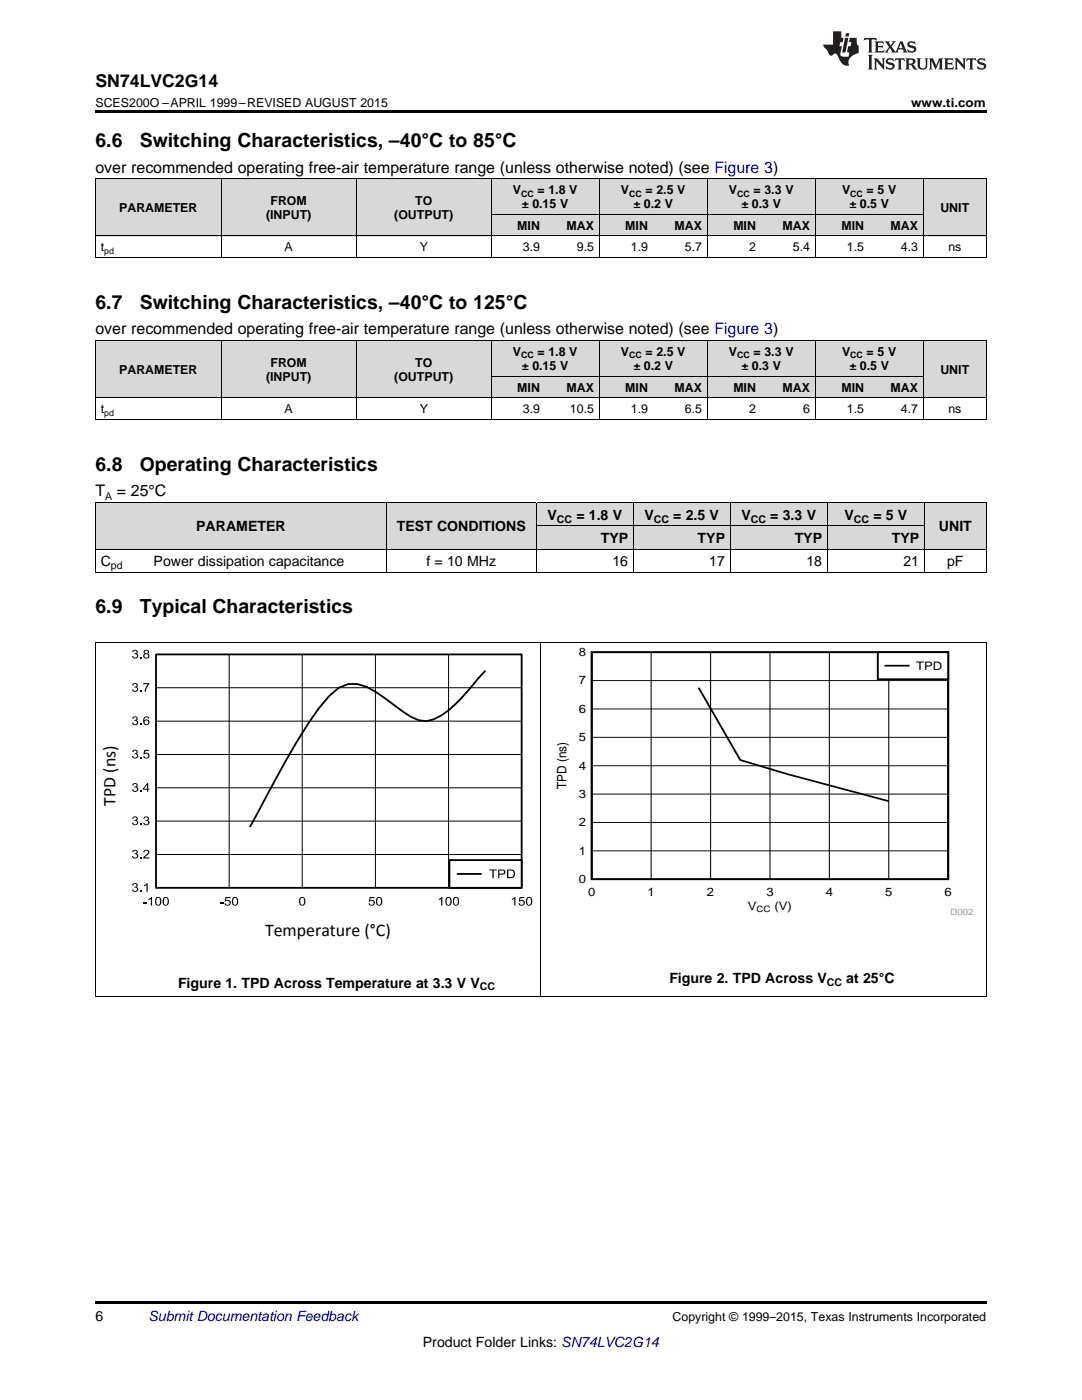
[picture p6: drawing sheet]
<svg xmlns="http://www.w3.org/2000/svg" width="216mm" height="279mm" viewBox="0 0 216 279" stroke-linecap="round" stroke-linejoin="round" font-family="sans-serif">
<g fill="#d8d8d8">
<path d="M19 100.3h10.6v9.3h-10.6z"/>
<path d="M29.6 100.3h47.5v9.3h-47.5z"/>
<path d="M77.1 100.3h30v9.3h-30z"/>
<path d="M107.1 105h19.3v4.6h-19.3z"/>
<path d="M126.4 105h19.4v4.6h-19.4z"/>
<path d="M145.8 105h19.3v4.6h-19.3z"/>
<path d="M165.1 105h19.4v4.6h-19.4z"/>
<path d="M184.5 100.3h12.3v9.3h-12.3z"/>
<path d="M107.1 100.3h19.3v4.7h-19.3z"/>
<path d="M126.4 100.3h19.4v4.7h-19.4z"/>
<path d="M145.8 100.3h19.3v4.7h-19.3z"/>
<path d="M165.1 100.3h19.4v4.7h-19.4z"/>
<path d="M19 68h25.2v11.4h-25.2z"/>
<path d="M44.2 68h26.9v11.4h-26.9z"/>
<path d="M71.1 68h26.9v11.4h-26.9z"/>
<path d="M98 75.1h10.8v4.3h-10.8z"/>
<path d="M108.8 75.1h10.8v4.3h-10.8z"/>
<path d="M119.6 75.1h10.8v4.3h-10.8z"/>
<path d="M130.4 75.1h10.7v4.3h-10.7z"/>
<path d="M141.1 75.1h10.8v4.3h-10.8z"/>
<path d="M151.9 75.1h10.8v4.3h-10.8z"/>
<path d="M162.7 75.1h10.8v4.3h-10.8z"/>
<path d="M173.5 75.1h10.8v4.3h-10.8z"/>
<path d="M184.3 68h12.5v11.4h-12.5z"/>
<path d="M98 68h10.8v7.1h-10.8z"/>
<path d="M108.8 68h10.8v7.1h-10.8z"/>
<path d="M119.6 68h10.8v7.1h-10.8z"/>
<path d="M130.4 68h10.7v7.1h-10.7z"/>
<path d="M141.1 68h10.8v7.1h-10.8z"/>
<path d="M151.9 68h10.8v7.1h-10.8z"/>
<path d="M162.7 68h10.8v7.1h-10.8z"/>
<path d="M173.5 68h10.8v7.1h-10.8z"/>
<path d="M19 35.7h25.2v11.4h-25.2z"/>
<path d="M44.2 35.7h26.9v11.4h-26.9z"/>
<path d="M71.1 35.7h26.9v11.4h-26.9z"/>
<path d="M98 42.8h10.8v4.3h-10.8z"/>
<path d="M108.8 42.8h10.8v4.3h-10.8z"/>
<path d="M119.6 42.8h10.8v4.3h-10.8z"/>
<path d="M130.4 42.8h10.7v4.3h-10.7z"/>
<path d="M141.1 42.8h10.8v4.3h-10.8z"/>
<path d="M151.9 42.8h10.8v4.3h-10.8z"/>
<path d="M162.7 42.8h10.8v4.3h-10.8z"/>
<path d="M173.5 42.8h10.8v4.3h-10.8z"/>
<path d="M184.3 35.7h12.5v11.4h-12.5z"/>
<path d="M98 35.7h10.8v7.1h-10.8z"/>
<path d="M108.8 35.7h10.8v7.1h-10.8z"/>
<path d="M119.6 35.7h10.8v7.1h-10.8z"/>
<path d="M130.4 35.7h10.7v7.1h-10.7z"/>
<path d="M141.1 35.7h10.8v7.1h-10.8z"/>
<path d="M151.9 35.7h10.8v7.1h-10.8z"/>
<path d="M162.7 35.7h10.8v7.1h-10.8z"/>
<path d="M173.5 35.7h10.8v7.1h-10.8z"/>
</g>
<path d="M19 198.8l.2 .1zM196.7 198.8l.1 .1zM19 259.7h177.8v.5h-177.8z" fill="#000"/>
<path d="M19.1 128.3v70.6M107.9 128.3v70.6M196.8 128.3v70.6M19 198.8h177.8" fill="none" stroke="#000" stroke-width=".2"/>
<path d="M96.8 133.9l-2.5 2.8a23.2 23.2 0 0 1-7.7 6.8l-1.5 .4-1.5-.1-1.6-.7-1.7-1.1a50.8 50.8 0 0 0-7.1-4.9 5.9 5.9 0 0 0-7.5 1.8 72.5 72.5 0 0 0-8.7 12.9l-8.4 15.4-4.3 5.3" fill="none" stroke="#000" stroke-width=".36"/>
<path d="M36.6 165.1h16v9.6h-16z" fill-rule="evenodd" fill="#fff"/>
<path d="M31.1 130.6h73v46.6h-73z" fill="none" stroke="#000" stroke-width=".36"/>
<g fill="#000">
<path d="M26.6 136.4a.51 .51 0 0 1 .7-.1 .51 .51 0 0 1 0 .7l-.1 .1a.58 .58 0 0 1 0 1 .58 .58 0 0 1-.9-.5h.3a.38 .38 0 0 0 .4 .4 .38 .38 0 0 0 .3-.5 .38 .38 0 0 0-.5-.3v-.2a.33 .33 0 0 0 .4-.3 .33 .33 0 0 0-.3-.3 .33 .33 0 0 0-.3 .4h-.2z" fill-rule="evenodd"/>
<path d="M26.6 129.8a.5 .5 0 0 1 .7-.1 .5 .5 0 0 1 0 .7l-.1 .1a.58 .58 0 0 1 0 1 .58 .58 0 0 1-.9-.6h.3a.38 .38 0 0 0 .4 .4 .38 .38 0 0 0 .3-.5 .38 .38 0 0 0-.5-.2v-.2a.33 .33 0 0 0 .4-.3 .33 .33 0 0 0-.3-.4 .33 .33 0 0 0-.3 .5l-.2-.1z" fill-rule="evenodd"/>
<path d="M28 137.8h.2v.2h-.2z" fill-rule="evenodd"/>
<path d="M28 131.2h.2v.2h-.2z" fill-rule="evenodd"/>
<path d="M28.6 136.3h1.2l-.5 1.1-.2 .6h-.2v-.4l.6-1.1h-.9z" fill-rule="evenodd"/>
<path d="M28.8 129.8a.5 .5 0 0 1 .7-.1 .5 .5 0 0 1 .1 .7l-.1 .1a.55 .55 0 0 1 .2 .8 .55 .55 0 0 1-.8 .1l-.3-.5 .3-.4-.2-.3zM28.9 130.1a.3 .3 0 0 0 .6 0 .3 .3 0 0 0-.6 0zM28.8 130.9a.4 .4 0 0 0 .8 0 .4 .4 0 0 0-.8 0z" fill-rule="evenodd"/>
<path d="M26.6 156.4a.5 .5 0 0 1 .7-.1 .5 .5 0 0 1 0 .7l-.1 .1a.58 .58 0 0 1 0 1 .58 .58 0 0 1-.9-.5l.3-.1a.38 .38 0 0 0 .4 .4 .38 .38 0 0 0 .3-.4 .38 .38 0 0 0-.5-.3v-.2a.33 .33 0 0 0 .4-.3 .33 .33 0 0 0-.3-.3 .33 .33 0 0 0-.3 .4l-.2-.1z" fill-rule="evenodd"/>
<path d="M26.6 149.7a.5 .5 0 0 1 .7 0 .5 .5 0 0 1 0 .7h-.1a.54 .54 0 0 1 .3 .8 .54 .54 0 0 1-.8 .2l-.4-.5h.3a.38 .38 0 0 0 .4 .4 .38 .38 0 0 0 .3-.5 .38 .38 0 0 0-.5-.3v-.1a.33 .33 0 0 0 .4-.3 .33 .33 0 0 0-.3-.4 .33 .33 0 0 0-.3 .4h-.2z" fill-rule="evenodd"/>
<path d="M26.6 143.1a.49 .49 0 0 1 .7-.1 .49 .49 0 0 1-.1 .8 .54 .54 0 0 1 .3 .7 .54 .54 0 0 1-.8 .2l-.4-.5h.3a.38 .38 0 0 0 .4 .4 .38 .38 0 0 0 .3-.5 .38 .38 0 0 0-.5-.2v-.2a.33 .33 0 0 0 .5-.3 .33 .33 0 0 0-.4-.3 .33 .33 0 0 0-.3 .4l-.2-.1z" fill-rule="evenodd"/>
<path d="M28 157.8h.2v.2h-.2z" fill-rule="evenodd"/>
<path d="M28 151.1h.2v.3h-.2z" fill-rule="evenodd"/>
<path d="M28 144.5h.2v.2h-.2z" fill-rule="evenodd"/>
<path d="M28.8 149.7h1v.1h-.8l-.1 .5a.63 .63 0 0 1 .9 .3 .63 .63 0 0 1-.3 .8 .63 .63 0 0 1-.9-.3v-.2h.2a.4 .4 0 0 0 .6 .2 .4 .4 0 0 0 .1-.6 .4 .4 0 0 0-.7 .1l-.2-.1z" fill-rule="evenodd"/>
<path d="M29.4 156.3h.2v1.1h.2v.2h-.2v.4h-.3v-.4h-.8v-.2zM29.3 156.6l-.6 .8h.6z" fill-rule="evenodd"/>
<path d="M28.8 143.2l.3-.2h.4l.3 .4h-.2a.44 .44 0 0 0-.6-.2 .44 .44 0 0 0-.2 .6 .59 .59 0 0 1 .9 0 .59 .59 0 0 1-.1 .9 .59 .59 0 0 1-.8-.2l-.2-.6zM28.8 144.2a.4 .4 0 0 0 .8 0 .4 .4 0 0 0-.8 0z" fill-rule="evenodd"/>
<path d="M26.6 176.4a.5 .5 0 0 1 .7-.1 .5 .5 0 0 1 0 .7h-.1a.54 .54 0 0 1 .3 .8 .54 .54 0 0 1-.8 .2l-.4-.5h.3a.38 .38 0 0 0 .4 .4 .38 .38 0 0 0 .3-.5 .38 .38 0 0 0-.5-.2v-.2a.33 .33 0 0 0 .4-.3 .33 .33 0 0 0-.3-.4 .33 .33 0 0 0-.3 .4h-.2z" fill-rule="evenodd"/>
<path d="M26.6 169.7a.5 .5 0 0 1 .7-.1 .5 .5 0 0 1 0 .7l-.1 .1a.54 .54 0 0 1 .3 .8 .54 .54 0 0 1-.8 .1l-.4-.4 .3-.1a.38 .38 0 0 0 .4 .4 .38 .38 0 0 0 .3-.4 .38 .38 0 0 0-.5-.3v-.2a.33 .33 0 0 0 .4-.3 .33 .33 0 0 0-.3-.3 .33 .33 0 0 0-.3 .4l-.2-.1z" fill-rule="evenodd"/>
<path d="M26.6 163.1a.49 .49 0 0 1 .7-.1 .49 .49 0 0 1-.1 .7 .56 .56 0 0 1 .2 .9 .56 .56 0 0 1-.9 0l-.2-.4h.3a.38 .38 0 0 0 .4 .4 .38 .38 0 0 0 .3-.5 .38 .38 0 0 0-.5-.3v-.1a.33 .33 0 0 0 .4-.3 .33 .33 0 0 0-.3-.4 .33 .33 0 0 0-.3 .4h-.2z" fill-rule="evenodd"/>
<path d="M28 177.7h.2v.3h-.2z" fill-rule="evenodd"/>
<path d="M28 171.1h.2v.2h-.2z" fill-rule="evenodd"/>
<path d="M28 164.4h.2v.3h-.2z" fill-rule="evenodd"/>
<path d="M28.8 163.1a.49 .49 0 0 1 .7-.1 .49 .49 0 0 1 0 .7 .56 .56 0 0 1 .1 .9 .56 .56 0 0 1-.8 0l-.2-.4h.2a.38 .38 0 0 0 .4 .4 .38 .38 0 0 0 .3-.5 .38 .38 0 0 0-.5-.3l.1-.1a.32 .32 0 0 0 .4-.3 .32 .32 0 0 0-.4-.4 .32 .32 0 0 0-.3 .4h-.2z" fill-rule="evenodd"/>
<path d="M28.8 176.7l.7-.5v1.8h-.3v-1.4l-.4 .3z" fill-rule="evenodd"/>
<path d="M28.8 169.7a.59 .59 0 0 1 .9 .1 .59 .59 0 0 1-.3 .9l-.5 .4h.9v.2h-1.3l.2-.4a1.28 1.28 0 0 0 .8-.9l-.5-.2-.2 .3h-.2z" fill-rule="evenodd"/>
<path d="M31.2 179.1a.78 .78 0 0 1 .9 .2 .78 .78 0 0 1 .1 .9 .64 .64 0 0 1-.8 .5 .64 .64 0 0 1-.5-.8zM31.3 179.3a.91 .91 0 0 0 .3 1.3 .84 .84 0 0 0 0-1.4z" fill-rule="evenodd"/>
<path d="M32.7 179.1a.78 .78 0 0 1 .9 .2 .78 .78 0 0 1 .1 .9 .64 .64 0 0 1-.8 .5 .64 .64 0 0 1-.5-.8zM32.8 179.3a.91 .91 0 0 0 .3 1.3 .84 .84 0 0 0 0-1.4z" fill-rule="evenodd"/>
<path d="M46.5 179.1a.78 .78 0 0 1 .9 .2 .78 .78 0 0 1 .1 .9 .64 .64 0 0 1-.8 .5 .64 .64 0 0 1-.4-.8zM46.6 179.3a.91 .91 0 0 0 .3 1.3 .83 .83 0 0 0 0-1.4z" fill-rule="evenodd"/>
<path d="M60 179.1a.77 .77 0 0 1 .9 .2 .77 .77 0 0 1 0 .9 .63 .63 0 0 1-.8 .5 .63 .63 0 0 1-.4-.8v-.5zM60 179.3a.89 .89 0 0 0 .3 1.3 .84 .84 0 0 0 0-1.4z" fill-rule="evenodd"/>
<path d="M75.3 179.1a.78 .78 0 0 1 .9 .2 .78 .78 0 0 1 0 .9 .64 .64 0 0 1-.8 .5 .64 .64 0 0 1-.4-.8zM75.4 179.3a.91 .91 0 0 0 .3 1.3 .85 .85 0 0 0-.1-1.4z" fill-rule="evenodd"/>
<path d="M89.1 179.1a.77 .77 0 0 1 .9 .2 .77 .77 0 0 1 .1 .9 .64 .64 0 0 1-.8 .5 .64 .64 0 0 1-.4-.8v-.5zM89.2 179.3a.9 .9 0 0 0 .3 1.3 .84 .84 0 0 0 0-1.4z" fill-rule="evenodd"/>
<path d="M90.6 179.1a.71 .71 0 0 1 .9 .1 .71 .71 0 0 1 .1 .9 .64 .64 0 0 1-.7 .6 .64 .64 0 0 1-.5-.8v-.5zM90.7 179.3a.89 .89 0 0 0 .3 1.3 .84 .84 0 0 0 0-1.4z" fill-rule="evenodd"/>
<path d="M105.2 179.1a.77 .77 0 0 1 .9 .2 .77 .77 0 0 1 .1 .9 .64 .64 0 0 1-.8 .5 .64 .64 0 0 1-.5-.8l.1-.5zM105.3 179.3a.93 .93 0 0 0 .3 1.3 .84 .84 0 0 0 0-1.4z" fill-rule="evenodd"/>
<path d="M28.5 180h.8v.2h-.8z" fill-rule="evenodd"/>
<path d="M29.6 179.4l.7-.4v1.7h-.2v-1.3l-.5 .2z" fill-rule="evenodd"/>
<path d="M43.9 180h.7v.2h-.7z" fill-rule="evenodd"/>
<path d="M45 179h1v.2h-.8l-.1 .5a.63 .63 0 0 1 .9 .3 .63 .63 0 0 1-.4 .8 .63 .63 0 0 1-.8-.5h.2a.41 .41 0 0 0 .6 .2 .41 .41 0 0 0 .1-.7 .41 .41 0 0 0-.7 .1h-.2z" fill-rule="evenodd"/>
<path d="M73.8 179h.9v.2h-.8v.5a.62 .62 0 0 1 .8 .2 .62 .62 0 0 1-.3 .9 .62 .62 0 0 1-.8-.3l-.1-.2h.3a.4 .4 0 0 0 .6 .1 .4 .4 0 0 0 0-.6 .4 .4 0 0 0-.6 .1h-.2z" fill-rule="evenodd"/>
<path d="M87.6 179.4l.7-.4v1.7h-.3v-1.3l-.4 .2z" fill-rule="evenodd"/>
<path d="M102.1 179.4l.7-.4v1.7h-.2v-1.3l-.5 .2z" fill-rule="evenodd"/>
<path d="M103.7 179h.9v.2h-.7l-.1 .5a.63 .63 0 0 1 .9 .3 .63 .63 0 0 1-.5 .8 .63 .63 0 0 1-.7-.5h.2a.4 .4 0 0 0 .6 .2 .4 .4 0 0 0 0-.7 .4 .4 0 0 0-.6 .1h-.2z" fill-rule="evenodd"/>
</g>
<path d="M31.1 137.3h73M45.7 130.6v46.6M60.3 130.6v46.6M74.9 130.6v46.6M89.5 130.6v46.6M31.1 157.2h73M31.1 150.6h73M31.1 143.9h73M31.1 170.5h73M31.1 163.9h73" fill="none" stroke="#000" stroke-width=".2"/>
<path d="M89.7 171.6h14.4v5.6h-14.4z" fill-rule="evenodd" fill="#fff"/>
<path d="M118.1 130.2h71.1v45.3h-71.1zM139.4 137.2l8.3 14.5 9.5 2.8 20.1 5.4M89.7 171.6h14.4v5.6h-14.4zM91.3 174.4h4.7" fill="none" stroke="#000" stroke-width=".36"/>
<g fill="#000">
<path d="M97.6 173.5h1.5v.2h-.6v1.6h-.2v-1.6h-.7z" fill-rule="evenodd"/>
<path d="M99.4 173.5h.7a.55 .55 0 0 1 .8 .5 .55 .55 0 0 1-.8 .6h-.5v.7h-.2zM99.6 173.7v.6h.8a.32 .32 0 0 0 .2-.4 .32 .32 0 0 0-.5-.2z" fill-rule="evenodd"/>
<path d="M101.2 173.5h.6a.87 .87 0 0 1 1 .9 .87 .87 0 0 1-.9 .9h-.7zM101.4 173.7v1.3h.4a.66 .66 0 0 0 .7-.6 .66 .66 0 0 0-.7-.7z" fill-rule="evenodd"/>
</g>
<path d="M118.1 135.8h71.1M129.9 130.2v45.3M141.8 130.2v45.3M153.6 130.2v45.3M165.5 130.2v45.3M177.3 130.2v45.3M118.1 158.5h71.1M118.1 152.8h71.1M118.1 147.2h71.1M118.1 141.5h71.1M118.1 169.8h71.1M118.1 164.1h71.1" fill="none" stroke="#000" stroke-width=".2"/>
<path d="M175.2 130.2h14v5.4h-14z" fill-rule="evenodd" fill="#fff"/>
<path d="M175.2 130.2h14v5.4h-14zM176.7 132.9h4.6" fill="none" stroke="#000" stroke-width=".36"/>
<g fill="none" stroke="#000" stroke-width=".2">
<path d="M19 35.6h177.8M19.1 35.7v15.7M44.1 35.7v15.7M71.1 35.7v15.7M98 35.7v15.7M119.5 35.7v15.7M141.1 35.7v15.7M162.6 35.7v15.7M184.2 35.7v15.7M196.8 35.7v15.7M19 51.4h177.8M19 47.1h177.8"/>
<path d="M98 42.8h86.2M19 79.4h177.8M19 68h177.8M19.1 68v15.7M44.1 68v15.7M71.1 68v15.7M98 68v15.7M98 75.1h86.2M119.5 68v15.7M141.1 68v15.7M162.6 68v15.7M184.2 68v15.7"/>
<path d="M196.8 68v15.7M19 83.7h177.8M19 114.2h177.8M19 109.6h177.8M19 100.3h177.8M19.1 100.3v14M77.1 100.3v14M107 100.3v14M107.1 104.9h77.4M126.3 100.3v14M145.7 100.3v14M165.1 100.3v14"/>
<path d="M184.4 100.3v14M196.8 100.3v14M19 128.3h177.8"/>
</g>
<g fill="#000">
<path d="M19 22h177.8v.5h-177.8zM19 51.4h.2zM71 51.4h.1zM97.9 51.4h.1zM108.7 51.4h.1zM119.5 51.4h.1zM130.3 51.4h.1zM141 51.4h.1zM151.8 51.4h.1zM162.6 51.4h.1zM173.4 51.4h.1zM184.1 51.4h.2z"/>
<path d="M196.7 51.4h.1z"/>
</g>
<g fill="#231f20">
<path d="M172.5 7.6l-.1 .5 .4-.2h.6v.1v2.1l-.2 .4h.9l-.2-.4v-2.1l.1-.1h.5l.5 .2-.2-.5zM174.5 8.3l.2 .3v1.5l-.2 .4h1.8l.2-.6a1.04 1.04 0 0 1-1.3 .2v-.7h.6l.3 .2v-.6l-.3 .2h-.6v-.6l.8-.1 .4 .3-.2-.5zM176.5 8.3l.9 1.1-.9 1.1h.8l-.2-.2 .4-.7 .5 .7-.2 .2h1.5l-.2-.2 .2-.4h.9l.1 .4-.2 .2h1l-.3-.3-.7-1.9h-.5l-.9 2-.8-1 .9-1h-.8l.1 .3-.4 .5-.3-.6 .1-.2zM179.7 8.6l.4 1h-.7zM181.3 8.4a.63 .63 0 0 0-.2 .7 .63 .63 0 0 0 .6 .4l.6 .2 .1 .2a.75 .75 0 0 1-.7 .4 .75 .75 0 0 1-.6-.5l.1 .7 .1-.1a1.11 1.11 0 0 0 1.5-.6 1.13 1.13 0 0 0-1.2-.8l-.1-.4a1.04 1.04 0 0 1 1.2 .2l-.2-.5-.2 .1-.4-.2zM173.2 10.9l.2 .4v2.2l-.2 .4h1l-.3-.4v-2.2l.3-.4zM174.3 11.6l.3 .4v1.5l-.3 .4h.8l-.2-.4v-1.3l1.5 1.7v-1.9l.2-.4h-.7l.2 .4v.9l-1.1-1.3zM177 11.8a.62 .62 0 0 0-.2 .7 .62 .62 0 0 0 .6 .4l.6 .1 .1 .3a.76 .76 0 0 1-.7 .3 .76 .76 0 0 1-.7-.4l.2 .7 .1-.1a1.11 1.11 0 0 0 1.5-.6 1.13 1.13 0 0 0-1.2-.8l-.1-.4a1.04 1.04 0 0 1 1.2 .2l-.2-.6-.2 .1-.5-.1zM178.7 11.6l-.2 .6a.61 .61 0 0 1 .8-.3v1.6l-.2 .4h.9l-.2-.4v-1.6a.63 .63 0 0 1 .7 .3l-.1-.6zM180.6 11.6l.3 .4v1.5l-.3 .4h1l-.2-.2-.1-.8 .6 .2a.76 .76 0 0 0 1.2 .7l-1-1a.58 .58 0 0 0 .6-.5 .58 .58 0 0 0-.5-.6zM181.4 11.9h.1a.45 .45 0 0 1 .5 .1 .45 .45 0 0 1 .1 .5l-.8 .2zM182.9 11.6l.2 .2a2.17 2.17 0 0 0 .3 1.9 .99 .99 0 0 0 1.6-.6v-1.1l.2-.4h-.7l.2 .2a1.92 1.92 0 0 1-.2 1.8 .6 .6 0 0 1-.9-.5v-1.1l.2-.4zM185.4 11.6l.2 .4v1.5l-.2 .4h.7l-.2-.4v-1.4l.8 1.8 .8-1.8v1.4l-.2 .4h.9l-.2-.4v-1.5l.2-.4h-.8l-.6 1.5-.6-1.5zM188.4 11.6l.2 .4v1.5l-.2 .4h1.8l.1-.6a1.04 1.04 0 0 1-1.2 .1v-.6h.5l.4 .2v-.6l-.4 .2h-.5v-.7h.8l.3 .3-.1-.6zM190.5 11.6l.2 .4v1.5l-.2 .4h.7l-.2-.4v-1.3l1.5 1.7v-1.9l.2-.4h-.7l.2 .4v.9l-1.1-1.3zM192.9 11.6l-.1 .6a.61 .61 0 0 1 .7-.3l.1 1.6-.3 .4h1l-.3-.4 .1-1.6a.63 .63 0 0 1 .7 .3l-.1-.6zM195.2 11.8a.62 .62 0 0 0-.2 .7 .62 .62 0 0 0 .6 .4l.6 .1 .1 .3a.76 .76 0 0 1-.7 .3 .76 .76 0 0 1-.6-.4l.1 .7 .1-.1a1.11 1.11 0 0 0 1.6-.6 1.13 1.13 0 0 0-1.3-.8l-.1-.4a1.04 1.04 0 0 1 1.2 .2l-.1-.6-.2 .1-.5-.1z"/>
<path d="M166.2 6.3v2.6h-1.9v.4l.8 .9a.91 .91 0 0 0 1 .8 .56 .56 0 0 1 .5-.3 .56 .56 0 0 1 .5 .3l.4 .8a1.53 1.53 0 0 0 1.9 1.2 1.54 1.54 0 0 1 1-2.1l.9-.3v-1.4a1.52 1.52 0 0 1-.4-1.6h-1.3l-.2 .8h.5l-.2 .8h-.5l-.1 1v.2l.4 .1-.2 .8a1.93 1.93 0 0 1-1.6-.3l.3-1.8h-.5l.2-.8h.4l.2-.8h-.4v-1.3zM168.6 7.6l-.6 2.9h.7l.6-2.9zM168.8 6.6l-.1 .7h.6l.2-.7z"/>
</g>
<g font-size="3.9">
<text x="19" y="29.3">6.6</text>
<text x="27.9" y="29.3">Switching Characteristics, –40°C to 85°C</text>
<text x="19" y="61.6">6.7</text>
<text x="27.9" y="61.6">Switching Characteristics, –40°C to 125°C</text>
<text x="19" y="93.9">6.8</text>
<text x="27.9" y="93.9">Operating Characteristics</text>
<text x="19" y="122.4">6.9</text>
<text x="27.9" y="122.4">Typical Characteristics</text>
</g>
<g font-size="3.6">
<text x="23" y="160.8" transform="rotate(-90 23 160.8)">TPD (ns)</text>
<text x="52.9" y="186.9">Temperature (°C)</text>
</g>
<text font-size="3.5" x="19" y="17.3">SN74LVC2G14</text>
<g font-size="3.2">
<text x="19" y="34.4">over recommended operating free-air temperature range (unless otherwise noted) (see Figure 3)</text>
<text x="19" y="66.7">over recommended operating free-air temperature range (unless otherwise noted) (see Figure 3)</text>
<text x="19" y="99.1">T</text>
<text x="23.3" y="99.1">= 25°C</text>
</g>
<g font-size="2.8">
<text x="39.2" y="106">PARAMETER</text>
<text x="79.2" y="106">TEST CONDITIONS</text>
<text x="109.3" y="103.7">V</text>
<text x="115" y="103.7">= 1.8 V</text>
<text x="128.6" y="103.7">V</text>
<text x="134.3" y="103.7">= 2.5 V</text>
<text x="148" y="103.7">V</text>
<text x="153.7" y="103.7">= 3.3 V</text>
<text x="168.5" y="103.7">V</text>
<text x="174.3" y="103.7">= 5 V</text>
<text x="187.4" y="106">UNIT</text>
<text x="20.1" y="113">C</text>
<text x="30.7" y="113">Power dissipation capacitance</text>
<text x="85.1" y="113">f = 10 MHz</text>
<text x="119.9" y="108.4">TYP</text>
<text x="122.2" y="113">16</text>
<text x="139.2" y="108.4">TYP</text>
<text x="141.5" y="113">17</text>
<text x="158.6" y="108.4">TYP</text>
<text x="160.9" y="113">18</text>
<text x="177.9" y="108.4">TYP</text>
<text x="180.3" y="113">21</text>
<text x="189" y="113">pF</text>
<text x="35.5" y="197.1">Figure 1. TPD Across Temperature at 3.3 V V</text>
<text x="133.6" y="196.3">Figure 2. TPD Across V</text>
<text x="168.9" y="196.3">at 25°C</text>
<text x="19" y="263.6">6</text>
<text x="84.4" y="268.9">Product Folder Links: SN74LVC2G14</text>
</g>
<text font-size="2.8" fill="#0000c8" x="29.6" y="263.6">Submit Documentation Feedback</text>
<text font-size="2.6" x="113.1" y="157.5" transform="rotate(-90 113.1 157.5)">TPD (ns)</text>
<g font-size="2.5">
<text x="19" y="21.4">SCES200O –APRIL 1999–REVISED AUGUST 2015</text>
<text x="181.8" y="21.4">www.ti.com</text>
<text x="54" y="40.9">FROM</text>
<text x="82.9" y="40.9">TO</text>
<text x="102.3" y="38.7">V</text>
<text x="104.1" y="41.6">± 0.15 V</text>
<text x="107.2" y="38.7">=</text>
<text x="109.4" y="38.7">1.8 V</text>
<text x="123.9" y="38.7">V</text>
<text x="126.4" y="41.6">± 0.2 V</text>
<text x="128.8" y="38.7">=</text>
<text x="131" y="38.7">2.5 V</text>
<text x="145.5" y="38.7">V</text>
<text x="148" y="41.6">± 0.3 V</text>
<text x="150.4" y="38.7">=</text>
<text x="152.5" y="38.7">3.3 V</text>
<text x="168" y="38.7">V</text>
<text x="169.5" y="41.6">± 0.5 V</text>
<text x="172.9" y="38.7">= 5 V</text>
<text x="23.8" y="42.3">PARAMETER</text>
<text x="53.1" y="43.7">(INPUT)</text>
<text x="78.7" y="43.7">(OUTPUT)</text>
<text x="103.2" y="45.9">MIN</text>
<text x="113" y="45.9">MAX</text>
<text x="124.8" y="45.9">MIN</text>
<text x="134.6" y="45.9">MAX</text>
<text x="146.3" y="45.9">MIN</text>
<text x="156.1" y="45.9">MAX</text>
<text x="167.9" y="45.9">MIN</text>
<text x="177.7" y="45.9">MAX</text>
<text x="187.6" y="42.3">UNIT</text>
<text x="20.1" y="50.2">t</text>
<text x="56.8" y="50.2">A</text>
<text x="83.7" y="50.2">Y</text>
<text x="104.3" y="50.2">3.9</text>
<text x="115.1" y="50.2">9.5</text>
<text x="125.9" y="50.2">1.9</text>
<text x="136.7" y="50.2">5.7</text>
<text x="149.5" y="50.2">2</text>
<text x="158.2" y="50.2">5.4</text>
<text x="169" y="50.2">1.5</text>
<text x="179.8" y="50.2">4.3</text>
<text x="189.2" y="50.2">ns</text>
<text x="102.3" y="71">V</text>
<text x="107.2" y="71">=</text>
<text x="109.4" y="71">1.8 V</text>
<text x="123.9" y="71">V</text>
<text x="128.8" y="71">=</text>
<text x="131" y="71">2.5 V</text>
<text x="145.5" y="71">V</text>
<text x="150.4" y="71">=</text>
<text x="152.5" y="71">3.3 V</text>
<text x="168" y="71">V</text>
<text x="172.9" y="71">= 5 V</text>
<text x="23.8" y="74.6">PARAMETER</text>
<text x="53.1" y="76">(INPUT)</text>
<text x="54" y="73.2">FROM</text>
<text x="78.7" y="76">(OUTPUT)</text>
<text x="82.9" y="73.2">TO</text>
<text x="104.1" y="73.9">± 0.15 V</text>
<text x="126.4" y="73.9">± 0.2 V</text>
<text x="148" y="73.9">± 0.3 V</text>
<text x="169.5" y="73.9">± 0.5 V</text>
<text x="187.6" y="74.6">UNIT</text>
<text x="20.1" y="82.5">t</text>
<text x="56.8" y="82.5">A</text>
<text x="83.7" y="82.5">Y</text>
<text x="103.2" y="78.2">MIN</text>
<text x="104.3" y="82.5">3.9</text>
<text x="113" y="78.2">MAX</text>
<text x="113.7" y="82.5">10.5</text>
<text x="124.8" y="78.2">MIN</text>
<text x="125.9" y="82.5">1.9</text>
<text x="134.6" y="78.2">MAX</text>
<text x="136.7" y="82.5">6.5</text>
<text x="146.3" y="78.2">MIN</text>
<text x="149.5" y="82.5">2</text>
<text x="156.1" y="78.2">MAX</text>
<text x="160.3" y="82.5">6</text>
<text x="167.9" y="78.2">MIN</text>
<text x="169" y="82.5">1.5</text>
<text x="177.7" y="78.2">MAX</text>
<text x="179.8" y="82.5">4.7</text>
<text x="189.2" y="82.5">ns</text>
<text x="134.2" y="263.6">Copyright © 1999–2015, Texas Instruments Incorporated</text>
</g>
<g font-size="2.3">
<text x="115.5" y="130.9">8</text>
<text x="115.5" y="136.6">7</text>
<text x="182.8" y="133.7">TPD</text>
<text x="115.5" y="142.3">6</text>
<text x="115.5" y="147.9">5</text>
<text x="115.5" y="153.6">4</text>
<text x="115.5" y="159.2">3</text>
<text x="115.5" y="164.9">2</text>
<text x="115.5" y="170.6">1</text>
<text x="115.5" y="176.2">0</text>
<text x="117.4" y="178.9">0</text>
<text x="129.2" y="178.9">1</text>
<text x="141.1" y="178.9">2</text>
<text x="152.9" y="178.9">3</text>
<text x="164.8" y="178.9">4</text>
<text x="176.6" y="178.9">5</text>
<text x="188.5" y="178.9">6</text>
<text x="149.2" y="181.6">V</text>
<text x="154.5" y="181.6">(V)</text>
</g>
<g font-size="2.1">
<text x="21" y="99.7">A</text>
<text x="111.1" y="104.3">CC</text>
<text x="130.5" y="104.3">CC</text>
<text x="149.8" y="104.3">CC</text>
<text x="170.4" y="104.3">CC</text>
<text x="22.1" y="113.6">pd</text>
<text x="95.8" y="197.7">CC</text>
<text x="165" y="196.8">CC</text>
</g>
<g font-size="1.8">
<text x="104" y="39.2">CC</text>
<text x="125.5" y="39.2">CC</text>
<text x="147.1" y="39.2">CC</text>
<text x="169.7" y="39.2">CC</text>
<text x="20.8" y="50.7">pd</text>
<text x="104" y="71.5">CC</text>
<text x="125.5" y="71.5">CC</text>
<text x="147.1" y="71.5">CC</text>
<text x="169.7" y="71.5">CC</text>
<text x="20.8" y="83">pd</text>
<text x="151" y="182">CC</text>
</g>
<text font-size="1.8" fill="#999" x="189.6" y="182.6">D002</text>
</svg>
